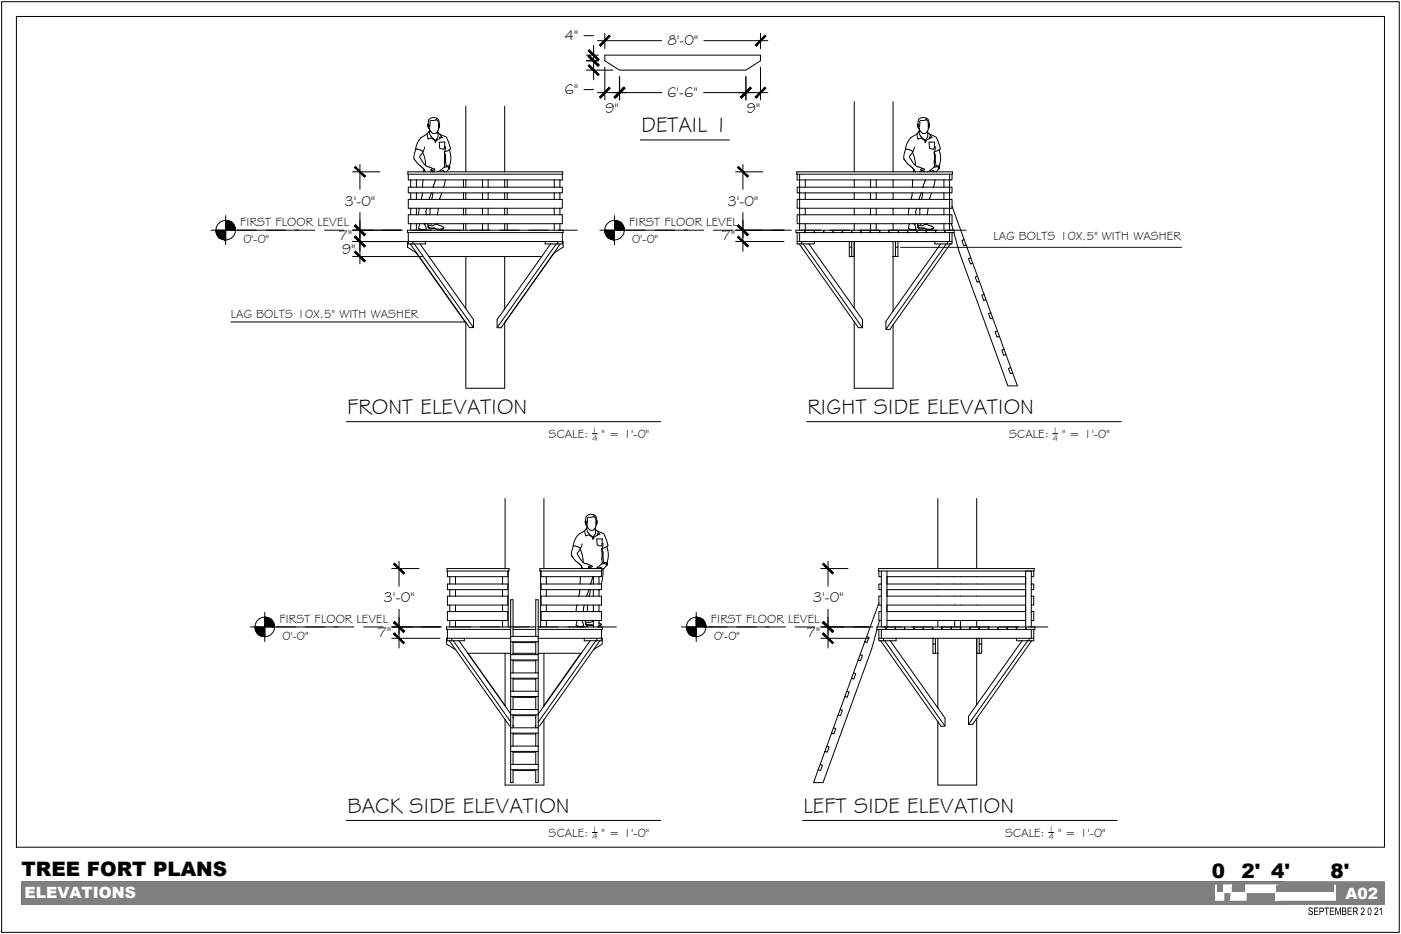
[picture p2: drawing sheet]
<svg xmlns="http://www.w3.org/2000/svg" width="457mm" height="305mm" viewBox="0 0 457 305" stroke-linecap="round" stroke-linejoin="round" font-family="sans-serif">
<!-- layer: 0 -->
<g fill="none" stroke="#000" stroke-width=".33">
<path d="M5.4 5.4h446.4v271.1h-446.4zM197.4 18h50.8v1.8l-4.8 3.1h-41.3l-4.7-3.1zM142.4 39l.1-.4a1.55 1.55 0 0 1 .8 1.8M142.5 38.6a1.79 1.79 0 0 0-2.1 0 1.79 1.79 0 0 0-.7 1.9M152 34.7v21.4M164.7 34.7v21.4M278.8 33.2v22.9M291.4 33.2v22.9M302.2 39l.2 .2a1 1 0 0 1 .5 1.4v.5M302.2 39l-1.6 .3a.63 .63 0 0 0-.5 .4 .63 .63 0 0 0 .1 .6l-.1 1-.5-.8M302.2 39l.1-.4a1.53 1.53 0 0 1 .9 1.8M302.3 38.6a1.79 1.79 0 0 0-2 0 1.79 1.79 0 0 0-.7 1.9"/>
<path d="M134 58.7v2.4M135.7 48.6a3.8 3.8 0 0 0-.4 3.4l1.2 1.6 1.9 1.6M135.7 48.6l2.3 .8M135.9 58.7v2.4M137.9 49.7l-1 1.5 2 2.8M137.9 49.7l.7 1.7 .3 2.6M138 58.7l-.1 2.4M138 58.7h7.3M138 49.4l-.1 .3M138.3 56.1h2.8M138.3 56.1h-5.2l.1 .8M138.4 55.2l-.1 .9"/>
<path d="M138.4 55.2l.5 .9M138.6 48l-.6 1.4M138.9 54l2.4 1a.33 .33 0 0 1 .5 .1 .33 .33 0 0 1 0 .4l-1.1-.1M139.4 43.7a5.4 5.4 0 0 0-3.7 4.9M139.7 40.5l.6 .8 .1-1a.59 .59 0 0 1 0-.8 .59 .59 0 0 1 .7-.2h.4a1.09 1.09 0 0 1 1.3 .1 1.09 1.09 0 0 1 .3 1.2v.5M139.7 40.5a.95 .95 0 0 0 .4 1.4M139.8 40.9l.1 .5M140.1 41.1v.8M140.1 41.9l.1 .1M140.2 42v.7M140.2 42l.2 .7 .9 .9h.8l.7-.7M140.2 42.7l.1 1.2 1.7 2-.4-.3a1.19 1.19 0 0 0-1.9-.2l-.3-1.7z"/>
<path d="M140.7 55.4l.1 .5M140.7 55.4l1.1 .7M140.8 55.9l-.4 .2M140.8 55.9l.3 .2M141.1 56.1h3.8M142.2 58.7l-.8 2.4M142.8 43l1.6 2-.9-.3 .1 .5-1 .5-.5 .8-.1-.5a2.79 2.79 0 0 0 .8-3zM143.1 41.1v.7M143.3 40.9l-.1 .4M143.3 46.4h1.8v1.5a.66 .66 0 0 1-.3 .7 .66 .66 0 0 1-.8 0l-.5-.3zM143.3 40.4l-.2 .7M143.3 40.4h.1"/>
<path d="M143.4 40.4v.7l-.6 1.9M143.5 43.8l.8 .3a2.28 2.28 0 0 1 2 2.2l.7 2.3-.8 .5-1.1 .4M143.7 55.6l-.9 .5M144.7 55.7l-.7 .2-.3-.1a2.02 2.02 0 0 1 2.8-1.1v.4l-.8 1M144.7 55.7h.1M144.8 55.7l.2 .4M144.9 56.1h.8M144.9 56v.1M145.1 49.5l.3 1.3 .2 3.4M145.1 49.5v5.1M145.3 58.7l-.5 2.4M145.4 47.9l-.3 1.6"/>
<path d="M145.6 54.2l.7-.1 .4 .2M145.6 54.2v.2M145.7 56.1h37.9v.8l-.1 1.8h-38.2M146.5 55.1h.1M146.7 48.9a7.7 7.7 0 0 1-.2 5.8M146.7 54.3l-.1 .8zM151.2 58.7v2.4M152 58.7v2.4M157.5 58.7v2.4M159.3 58.7v2.4M164.7 58.7v2.4M165.5 58.7v2.4"/>
<path d="M180.9 58.7v2.4M182.7 58.7v2.4M183.5 56.9h-50.3v1.8h4.8M260.1 56.9h.8v1.8h-.8zM260.9 56.9h49.8M262.8 58.7v2.4M278.8 58.7v2.4M284.1 58.7v2.4M285.9 58.7v2.4M291.4 58.7v2.4M295.6 48.6l2.3 .8M295.6 48.6a3.8 3.8 0 0 0-.5 3.4l1.2 1.6 1.9 1.6"/>
<path d="M297.8 49.7l-1 1.3v.4l1.9 2.6M297.8 49.7l.8 2.5 .1 1.8M297.9 58.7l-.2 2.4M297.9 49.4l-.1 .3M298.2 55.2l.5 .9M298.2 55.2l-.1 .9M298.4 48l-.5 1.4M298.7 54l2.5 1a.34 .34 0 0 1 .4 .1 .34 .34 0 0 1 0 .4l-1.1-.1M299.2 43.7a5.5 5.5 0 0 0-3.6 4.9M299.6 40.5l-.2 .1a.96 .96 0 0 0 .6 1.3M299.7 40.9v.5M299.9 41.1l.1 .8"/>
<path d="M300 41.9v.1M300 42v.7M300 42l.3 .7 .8 .9h.9l.6-.7M300 42.7l.3 1.5 1.6 1.7-.5-.3a1.17 1.17 0 0 0-1.8-.2l-.4-1.7zM300.2 56.1h-40.2l.1 .8M300.2 56.1h1.5M300.5 55.4l.1 .5M300.5 55.4l1.2 .7M300.6 55.9l.3 .2M300.6 55.9l-.4 .2M301.7 56.1h9.1l-.1 .8M302 58.7l-.8 2.4"/>
<path d="M302.7 43l1.5 2-.8-.3 .1 .5-1 .5-.6 .8v-.5a2.83 2.83 0 0 0 .8-3zM302.9 41.1v.7M303.1 40.9v.4M303.2 40.4l.1 .9-.6 1.7M303.2 46.4h1.8l-.1 1.5a.66 .66 0 0 1-.3 .7 .66 .66 0 0 1-.8 0l-.5-.3zM303.2 40.4l-.3 .7M303.3 43.8l.8 .3a2.33 2.33 0 0 1 2.1 2.2l.7 2.3-2 .9M303.6 55.6l-.9 .5M304.5 55.7h.1M304.5 55.7l-.6 .2-.3-.1a2.03 2.03 0 0 1 2.7-1.1v.4l-.8 1M304.6 55.7l.2 .4M304.8 56v.1"/>
<path d="M304.9 49.5l.6 4.7M304.9 49.5v5.1M305.2 58.7l-.6 2.4M305.2 47.9l-.3 1.6M305.5 54.2l.7-.1 .4 .2M305.5 54.2v.2M306.3 55.1h.2M306.5 48.9a7.8 7.8 0 0 1-.2 5.8M306.6 54.3l-.1 .8zM308 58.7v2.4M309.9 56.9v1.8h.8v-1.8M133.2 75.9v3.7h1.5"/>
<path d="M133.9 79.6l2.1 3M134 61.1h-.8v1.8h.8M134 62.9v2.2M134 68v2.1M134 73v2.1M134 61.1h48.7M134 62.9h48.7M134.7 78.8v.8M134.7 79.6h.5M135.2 79.6l19.3 27.3M135.9 62.9v2.2M135.9 68v2.1"/>
<path d="M135.9 73v2.1M135.9 75.1h-2.9v.8h50.8v-.8h-31.8M135.9 75.1h16.1M136.7 74.6a2.12 2.12 0 0 0 2.3 .3v-.1M136.8 68l-.2 2.1M136.9 73h1.9M136.9 73l-.3 1.3a1.6 1.6 0 0 0 2.4 .3l-.4-1.5M137.1 79.6l2.9 4.1M137.8 62.9l-.3 2.2M138.2 73l.4 .1M138.8 73h.8M138.8 73l-.2 .1"/>
<path d="M138.9 78.8v.8h-3.7M139.2 68l-.1 2.1M139.6 73h3M139.6 73l.1 .5M139.7 73.9a1.99 1.99 0 0 0 2.1 .5 2.48 2.48 0 0 0 3-.2 1.67 1.67 0 0 1-2.6 .5h-2l-.5-.5zM139.7 73.5v.4M140.4 68l-.2 2.1M140.8 62.9l-.8 2.2M140.9 65.1h2.6M140.9 65.1h-7.7v2.9h49.5M140.9 73l-.3 .3M141.2 62.9l-.3 2.2"/>
<path d="M142.5 73.1l2.3 1.1M142.5 73.1l-1.4 .6-1.4-.2M142.6 73l-.1 .1M142.6 73h40.1M143.1 68l-.4 2.1M143.5 65.1h39.2M143.5 64.8v.3M144.2 62.9l-.8 2.2M151.2 62.9v2.2M151.2 68v2.1M151.2 73v2.1M152 62.9v2.2"/>
<path d="M152 68v2.1M152 73v2.1M157.5 62.9v2.2M157.5 68v2.1M157.5 73v2.1M159.3 62.9v2.2M159.3 68v2.1M159.3 73v2.1M164.7 62.9v2.2M164.7 68v2.1M164.7 73v2.1M165.5 62.9v2.2"/>
<path d="M165.5 68v2.1M165.5 73v2.1M177.9 78.8h-44.9v1.9l3 1.9M177.9 78.8h4.1v.8h-4.1zM179.7 79.6l-2.9 4.1M180.9 62.9v2.2M180.9 68v2.1M180.9 73v2.1M181.5 79.6l-19.3 27.3M182 78.8h1.8v1.9l-3.1 1.9M182.7 70.1h.8v2.9h-.8M182.7 61.1h.8v1.8h-.8"/>
<path d="M182.7 65.1h.8v2.9h-.8M182.7 62.9v2.2M182.7 68v2.1M182.7 73v2.1M182.7 70.1h-49.5v2.9h3.7M182.8 79.6l-18.1 25.7M183.5 75.9v3.7h-1.5M260.1 75.9h-.4v-.8h3v.8M260.1 78.8v.8h1.5M260.1 75.9v2.9h.8M260.1 70.1h50.6v2.9h-50.6zM260.1 61.1h50.6v1.8h-50.6z"/>
<path d="M260.1 75.9h2.7M260.8 79.6l18 25.4M260.9 75.1v-16.4h49v16.4M260.9 78.8h.7M260.9 75.9v2.9M261.6 79.6h2.4M262.1 79.6l19.4 27.4M262.8 75.1h2.9v.8h-2.9zM262.8 62.9v2.2M262.8 68v2.1M262.8 73v2.1M264 79.6l14.8 20.9"/>
<path d="M265.7 75.9h.1M265.7 78.8h-4.1v.8M265.7 78.8h11.5M265.7 78.8v.8h-1.7M265.8 75.1h3v.8h-3zM268.8 75.9h.1M268.9 75.1h2.9v.8h-2.9zM271.8 75.9h.1M271.9 75.1h2.9v.8h-2.9zM274.8 75.9h.2M275 75.1h2.9v.8h-2.9zM277.2 78.8v4.9h.7"/>
<path d="M277.2 78.8h.7v4.9M277.9 75.9h.1M277.9 78.8h13.5M278 75.1h2.9v.8h-2.9zM278.8 62.9v2.2M278.8 68v2.1M278.8 73v2.1M280.9 75.9h.2M281.1 75.1h2.9v.8h-2.9zM284 75.9h.1M284.1 75.1v.8h2.9M284.1 75.1h2.9v.8"/>
<path d="M284.1 62.9v2.2M284.1 68v2.1M284.1 73v2.1M285.9 62.9v2.2M285.9 68v2.1M285.9 73v2.1M287 75.9h.1M287.1 75.1h2.9v.8h-2.9zM290 75.9h.2M290.2 75.1h2.9v.8h-2.9zM291.4 62.9v2.2M291.4 68v2.1"/>
<path d="M291.4 73v2.1M292.2 78.8h-.8v4.9M292.2 78.8h.8v4.9h-1.6M292.2 78.8v4.9M293 78.8h16.9M293.1 75.9h.1M293.2 75.1h2.9v.8h-2.9zM296.1 75.9h.2M296.3 75.1h2.9v.8h-2.9zM296.5 74.6a2.15 2.15 0 0 0 2.4 .3v-.1M296.7 68l-.3 2.1M296.8 73l-.3 1.3a1.63 1.63 0 0 0 2.4 .3l-.4-1.5"/>
<path d="M297.7 62.9l-.4 2.2M298 73l.5 .1M298.6 73l-.1 .1M299.1 68l-.2 2.1M299.2 75.9h.1M299.3 75.1h2.9v.8h-2.9zM299.4 73l.2 .5M299.6 73.9a1.99 1.99 0 0 0 2 .5 2.49 2.49 0 0 0 3.1-.2 1.68 1.68 0 0 1-2.7 .5h-2l-.4-.5zM299.6 73.5v.4M300.2 68l-.1 2.1M300.6 62.9l-.7 2.2M300.7 65.1h-40.6v2.9h50.6v-.7"/>
<path d="M300.7 65.1h2.6M300.7 73l-.3 .3M301.1 62.9l-.4 2.2M302.2 75.9h.1M302.3 73.1l2.4 1.1M302.3 73.1l-1.4 .6-1.3-.2M302.3 75.1h3v.8h-3zM302.4 73l-.1 .1M302.9 68l-.3 2.1M303.3 65.1h7.4v2.2M303.3 64.8v.3M304 62.9l-.7 2.2"/>
<path d="M305.1 78.8v.8h1.9M305.3 75.9h.1M305.4 75.1h2.9v.8h-2.9zM307 79.6h2.2M307 79.6l-15.6 21.9M308 62.9v2.2M308 68v2.1M308 73v2.1M308.8 79.6l-19.7 27.9M309.2 79.6h.9M309.2 78.8v.8M309.9 75.1h-1.5v.8"/>
<path d="M309.9 75.9v2.9M309.9 75.1h1.4v.8h-3M310.1 79.6l-19.7 27.9M310.5 73l.6 2.1M310.7 75.9v2.9h-.8M310.7 67.3l3.9 10.9M310.7 78.8v.8h-.6M311.3 75.9l1.7 6.2 15.9 43.8h3.1l-1.5-4.2M314.6 78.2l-.7 .3 .6 1.7 .8-.3M314.6 78.2l.7 1.7M315.3 79.9l2.1 6M135.8 82.5l16.2 22.9"/>
<path d="M136 82.6l17.2 24.3M140 83.7l14.5 20.6M140 83.7h36.8M152 83.7v17M164.7 83.7v17.1M176.8 83.7l-14.6 20.6M180.8 82.6l-16.1 22.7M277.2 80.7h.7M277.9 83.7h.8v-4.9l.1 21.7M291.4 83.7v17.8M292.2 80.7h.8M316.8 84.1l-.7 .3 .6 1.7 .7-.2"/>
<path d="M317.4 85.9l1.6 4.2M318.2 90.4l.8-.3 .6 1.7-.7 .3zM319.6 91.8l1.5 4.3M320.4 96.4l.7-.3 .7 1.7-.8 .3zM321.8 97.8l1.5 4.2M152 105.2v21.5h12.7v-21.4M164.7 105.3l-1.2 1.7M278.8 105l1.3 1.9M278.8 105v21.7h12.6v-20.7M278.8 100.5l2.7 3.9M291.4 101.5l-2.3 3.3M322.6 102.3l.7-.3 .7 1.8-.8 .3z"/>
<path d="M324 103.8l2.1 5.9M325.5 108l-.8 .3 .7 1.7 .7-.3M326.1 109.7l1.6 4.3M326.9 114.3l.8-.3 .6 1.7-.7 .3zM328.3 115.7l1.5 4.3M329.1 120.2l.7-.2 .7 1.7-.8 .3zM164.8 162.7v22.8M177.5 162.7v22.8M187.1 178.1l2.3 .8M187.1 178.1a4.2 4.2 0 0 0-.5 3.3l1.3 1.6 1.9 1.7M189.3 179.2l-.9 1.3v.3l1.9 2.7M189.3 179.2l.6 1.6 .4 2.7"/>
<path d="M189.4 178.9l-.1 .3M190 177.5l-.6 1.4M190.8 173.2a5.7 5.7 0 0 0-3.8 4.9h.1M191.1 170l.6 .8 .1-1.1a.59 .59 0 0 1 0-.7 .59 .59 0 0 1 .7-.2h.3a1.09 1.09 0 0 1 1.4 .1 1.09 1.09 0 0 1 .3 1.2v.5M191.1 170a.92 .92 0 0 0 .4 1.3M191.2 170.4l.1 .5M191.5 170.6v.7M191.5 171.3l.1 .2M191.6 171.5v.7M191.6 171.5l.5 1 .6 .6h.8l.7-.7M191.6 172.2l.1 1.2 1.7 2-.4-.3a1.21 1.21 0 0 0-1.9-.2l-.3-1.7zM193.8 168.5v-.4a1.63 1.63 0 0 1 1 1.8"/>
<path d="M193.8 168.1a1.8 1.8 0 0 0-2 0 1.8 1.8 0 0 0-.7 1.9M194.2 172.5l1.6 1.9-.9-.2 .1 .5-1 .5-.5 .8-.1-.5a2.77 2.77 0 0 0 .8-3zM194.5 170.6v.7M194.7 170.4l-.1 .4M194.7 175.9h1.9l-.1 1.5a.73 .73 0 0 1-.5 .8 .73 .73 0 0 1-.9-.3l-.2-.1zM194.8 169.9h.1M194.8 169.9l-.3 .7M194.8 169.9v.9l-.6 1.7M194.9 173.2l.8 .4a2.29 2.29 0 0 1 2 2.2l.7 2.3-.8 .5-1.1 .4M196.5 179l.3 1.3 .2 3.4M196.5 179l-.1 5.1M196.8 177.3l-.3 1.7"/>
<path d="M198.1 178.4a7.7 7.7 0 0 1-.3 5.8M306 162.7v22.8M318.7 162.7v22.8M146 186.4h19.8M146 186.4l-.1-.9h20.2v.9h-.3M146 186.4v1.8h19.7v-1.8M146 190.6h19.7v1.8h-19.7zM146 194.5h19.7v3h-19.7zM146 199.6h19.7v2.9h-19.7zM146.8 188.2v2.4M146.8 192.4v2.1M146.8 197.5v2.1"/>
<path d="M148.7 188.2v2.4M148.7 192.4v2.1M148.7 197.5v2.1M164 188.2v2.4M164 192.4v2.1M164 197.5v2.1M165.8 186.4v18.2M176.4 186.4v18.2M176.6 190.6h19.7v1.8h-19.7zM176.6 194.5h19.7v3h-19.7zM176.6 186.4v1.8h18.9M178.3 188.2v2.4"/>
<path d="M178.3 192.4v2.1M178.3 197.5v2.1M188.2 197.5l-.2 2.1M189.2 192.4l-.4 2.1M189.4 188.2l-.1 2.4M189.8 184.7l-.1 .8M189.8 184.7l.5 .8M190.3 183.5l3 1.3a.76 .76 0 0 1-1.2 0v.1M190.6 197.5l-.1 2.1M191.7 197.5l-.1 2.1M192.1 184.9l.1 .5M192.1 184.9l1.1 .6"/>
<path d="M192.2 185.4l-.5 .1M192.2 185.4l.3 .1M192.2 192.4l-.8 2.1M192.6 192.4l-.3 2.1M192.7 190.6l.9-2.4v2.4M193.6 192.4v2.1M193.6 197.5v2.1M194.2 185.5h2.2M195.1 185.1l-.9 .4M195.5 188.2v2.4M195.5 192.4v2.1M195.5 197.5v2.1"/>
<path d="M195.6 192.4l-.1 .3M196.1 185.2h.1M196.1 185.2l-.4 .1a.26 .26 0 0 1-.4 0 .26 .26 0 0 1 0-.3 2.05 2.05 0 0 1 2.5-.8l.1 .1a1.66 1.66 0 0 1-1.4 1.3h-.1M196.2 185.2l.2 .3M196.3 186.4v1.8h-.8M196.4 185.5h.1M196.4 185.5v.9h-20.2v-.9h18M196.9 185.7l-.7 4.9M197 183.7h1.2M197 183.7v.2M197.9 184.6h.1M198.2 183.7l-.2 .9z"/>
<path d="M286.8 186.4v1.8h.8v-1.8h48.9M286.8 196.8l-3.9 10.9M287.6 186.4h-.9v-.9h50.8l-.1 .9M287.6 190.6h-.8v1.8h.8M287.6 194.5h-.8v3h.8M287.6 188.2v16.4M287.6 199.6h-.8v2.9h.8M289.5 199.6h45.2M289.5 190.6h45.2M289.5 194.5h45.2M289.5 192.4h45.2M289.5 197.5h45.2"/>
<path d="M289.5 188.2h45.2M289.5 186.4v18.2M334.7 186.4v18.2M336.5 186.4h.9v1.8h-.9zM336.5 199.6h.9v2.9h-.9zM336.5 194.5h.9v3h-.9zM336.5 190.6h.9v1.8h-.9zM336.5 188.2v2.4M336.5 192.4v2.1M336.5 197.5v2.1M145.9 208.3v.8h1.5M146 205.4v2.9"/>
<path d="M146.6 209.1l18.2 25.7M146.8 202.5v2.1M147.4 208.3v.8M147.4 209.1h.5M147.9 209.1l18.7 26.5M148.7 202.5v2.1M149.8 209.1l2.9 4.1M151.5 208.3v.8h-3.6M152.7 213.2h12.1M152.7 213.2l13.9 19.7M152.7 213.2l12.1 17.1M164 202.5v2.1"/>
<path d="M164.8 213.2h1.8M164.8 213.2v17.2M166.6 208.3h-20.9v1.9l3 1.8M166.6 205.4v-9.7h.8v12M166.6 213.6v19.3M166.6 204.6h-20.9v.8h20.9M166.6 205.4v8.2M166.6 207.7h9M166.6 209.4h9M166.6 213.6h9M166.6 215.4h9M166.6 219.6h9"/>
<path d="M167.4 215.4v4.2M167.4 209.4v4.2M167.4 204.6h7.4M167.4 205.4h7.4M167.4 215.6h7.4M167.4 209.7h7.4M167.4 213.2h7.4M174.8 204.6v3.1M174.8 204.6v-8.9h.8v17.9M174.8 209.4v4.2M174.8 215.4v4.2M175.6 213.2h14.1"/>
<path d="M175.6 219.6v11.9M175.6 213.6v6M175.6 204.6h2.7M175.6 208.3h15.1M177.5 213.2v17.2M178.3 202.5v2.1M178.3 204.6h15.3M188 204.1a2.2 2.2 0 0 0 2.4 .3v-.1M188.3 202.5h-11.7v-2.9h19.7v2.9h-6.1M188.3 202.5l-.3 1.3a1.59 1.59 0 0 0 2.4 .3l-.4-1.5M188.3 202.5h1.9M189.5 213.2l-12 17"/>
<path d="M189.5 202.5l.5 .1M190.2 202.5l-.2 .1M191 202.5v.4l1.5 .3 1.1-.5M191.1 203v.3M192.3 202.5l-.3 .2M192.6 209.1h2.2M192.6 209.1h-1.9v-.8h4.1v.8M192.6 209.1l-15.1 21.3M193.6 204.6h2.9v.8h-20.9M193.6 204.1l-.7-.2a1.77 1.77 0 0 1-1.8-.6v.4l.5 .5h2M193.6 202.5v2.1M193.7 212l-17.7 25"/>
<path d="M194.4 209.1l-18.8 26.6M194.8 208.3h1.7v1.9l-2.8 1.8M195.5 203.3l.7 .4M195.5 203.3v1.2M195.5 202.5v.8M195.5 204.5v.1M195.7 209.1l-2 2.9M196.2 203.7v.3l-.7 .5M196.2 203.7l-.7 .5M196.3 205.4v3.7h-1.5M278.5 219.6l.8 .3-.7 1.7-.7-.3zM280.1 215.4l-1.6 4.2"/>
<path d="M280.7 213.6l.7 .3-.6 1.7-.7-.2zM282.2 209.4l-1.5 4.2M282.9 207.7l.7 .3-.6 1.7-.8-.3zM286.2 205.4l-1.7 6.2-15.9 43.8h-3.1l1.5-4.2M286.4 204.6h-.2v.8h.6M286.4 204.6h2.7v.8M286.8 205.4h2.3M286.8 208.3v.8h.6M286.8 205.4v2.9M287 202.5l-.6 2.1M287.4 209.1h.9M287.4 209.1l18.6 26.4"/>
<path d="M287.6 208.3h.7M287.6 205.4v2.9h-.8M288.3 209.1h2.2M288.7 209.1l19.7 27.9M289.1 205.4h.1M289.2 204.6h2.9v.8h-2.9zM289.5 202.5h16.5M290.5 209.1l17.9 25.3M292.1 205.4h.1M292.2 204.6h2.9v.8h-2.9zM292.4 208.3h12.1M292.4 208.3v.8h-1.9"/>
<path d="M292.4 208.3h-4.1v.8M295.1 205.4h.2M295.3 204.6h2.9v.8h-2.9zM298.2 205.4h.1M298.3 204.6h2.9v.8h-2.9zM301.2 205.4h.2M301.4 204.6h2.9v.8h-2.9zM304.3 205.4h.1M304.4 204.6h2.9v.8h-2.9zM304.5 208.3h.8v1.9h-.8zM304.5 210.2v3h.8v-3M305.3 208.3h.7v4.9"/>
<path d="M305.3 213.2h.7M306 202.5h5.6M306 202.5v2.1M306 213.2v17.8M306 208.3h13.6M307.3 205.4h.1M307.4 204.6h3v.8h-3zM310.4 205.4h.1M311.6 202.5h7.1M311.6 202.5v2.1M313.4 204.6v.8h-2.9M313.4 205.4h.1"/>
<path d="M313.4 204.6h-2.9v.8M313.4 202.5v2.1M313.5 204.6h2.9v.8h-2.9zM316.4 205.4h.2M316.6 204.6h2.9v.8h-2.9zM318.7 202.5h16M318.7 202.5v2.1M319.5 205.4h.1M319.6 213.2h-.8v-4.9l-.1 21.7M319.6 208.3h.8v1.9h-.8zM319.6 210.2v3M319.6 204.6h2.9v.8h-2.9z"/>
<path d="M320.4 208.3h16.1M320.4 210.2v3h-.8M322.5 205.4h.2M322.7 204.6h2.9v.8h-2.9zM325.6 205.4h.1M325.7 204.6h2.9v.8h-2.9zM328.6 205.4h.2M328.8 204.6h2.9v.8h-2.9zM331.7 205.4h.1M331.7 208.3v.8h5.7v-.8M331.8 204.6h2.9v.8h-2.9zM333.5 209.1l-14.8 20.9"/>
<path d="M334.7 205.4h2.7M334.8 205.4v-.8h3v.8h-.4M335.4 209.1l-19.3 27.3M335.9 208.3v.8M336.5 202.5v2.1M336.5 205.4v2.9M336.7 209.1l-18 25.4M337.4 205.4v2.9h-.9M164.8 234.8l1.5 2.1M164.8 234.8v21.4h12.7v-21.3M166.6 237.5v13.7M166.6 232.9v4.6"/>
<path d="M166.6 221.3h9M166.6 225.6h9M166.6 227.3h9M166.6 231.5h9M166.6 233.3h9M166.6 237.5h9M166.6 239.2h9M167.4 221.3v4.3M167.4 227.3v4.2M167.4 239.2v4.3M167.4 233.6v3.1M167.4 233.3v.3"/>
<path d="M167.4 236.7v.8M167.4 234.1l.3 .3M167.4 236.7l.3 .3M167.4 221.6h7.4M167.4 227.6h7.4M167.4 233.6h7.4M167.4 239.5h7.4M174.8 233.6v3.2M174.8 221.3v4.3M174.8 227.3v4.2M174.8 233.3v.3M174.8 236.8v.7"/>
<path d="M174.8 239.2v4.3M174.8 236.8l-.1 .2M174.8 234.2l-.1 .2M175.6 237.5v6M175.6 231.5v6M177.5 230.4l-1.9 2.7M271.4 239.2l-1.6 4.3M272 237.5l.8 .3-.7 1.7-.7-.3zM273.5 233.3l-1.5 4.2M274.2 231.5l.7 .3-.6 1.8-.8-.3zM275.7 227.3l-1.5 4.2M276.4 225.6l.7 .2-.6 1.8-.8-.3z"/>
<path d="M277.9 221.3l-1.5 4.3M306 235.5l1.1 1.5M318.7 234.5v21.7h-12.7v-20.7M318.7 234.5l-1.3 1.9M318.7 230l-2.6 3.8M166.6 243.5h9M166.6 245.2h9M166.6 251.2h9M166.6 249.4h9M167.4 245.2v4.2M167.4 251.2v4.2h-.8v-4.2M167.4 251.5h7.4"/>
<path d="M167.4 245.5h7.4M174.8 245.2v4.2M175.6 243.5v11.9h-.8v-4.2M267.7 249.4l.7 .3-.6 1.8-.8-.3zM269.2 245.2l-1.5 4.2M269.8 243.5l.8 .2-.7 1.8-.7-.3zM7.1 287.8h412.6v7.3h-412.6z"/>
</g>
<g fill="#000" stroke="#000" stroke-width=".33">
<path d="M192 16.6l3.5 2.8-3.2-3.2zM192 16.6l3.5 2.8-.4 .3z"/>
<path d="M192 18.4l3.5 2.9-3.2-3.2zM192 18.4l3.5 2.9-.4 .3z"/>
<path d="M198.8 11.5l-2.8 3.5 3.1-3.1zM198.8 11.5l-2.8 3.5-.4-.3z"/>
<path d="M246.4 14.7l.4 .3 2.8-3.5zM249.6 11.5l.3 .4-3.1 3.1z"/>
<path d="M192 18.4l3.1 3.2 .4-.3zM192 18.4l.3-.3 3.2 3.2z"/>
<path d="M192 21.5l3.1 3.1 .4-.3zM192 21.5l.3-.4 3.2 3.2z"/>
<path d="M198.8 28.5l-2.8 3.5 3.1-3.2zM198.8 28.5l-2.8 3.5-.4-.4z"/>
<path d="M200.4 31.6l.3 .4 2.9-3.5zM203.6 28.5l.3 .3-3.2 3.2z"/>
<path d="M203.6 28.5l-2.8 3.5 3.2-3.2zM203.6 28.5l-2.8 3.5-.4-.4z"/>
<path d="M241.7 31.6l.3 .4 2.8-3.5zM244.8 28.5l.4 .3-3.2 3.2z"/>
<path d="M244.8 28.5l-2.8 3.5 3.2-3.2zM244.8 28.5l-2.8 3.5-.3-.4z"/>
<path d="M246.4 31.6l.4 .4 2.8-3.5zM249.6 28.5l.3 .3-3.1 3.2z"/>
<path d="M115.7 54.6l3.2 3.2 .3-.3zM115.7 54.6l.3-.3 3.2 3.2z"/>
<path d="M240.7 54.6l3.2 3.2 .3-.3zM240.7 54.6l.3-.3 3.2 3.2z"/>
<path d="M116 73.4l-.3 .3 3.5 2.8zM115.7 73.7l3.5 2.8-.3 .4z"/>
<path d="M116 73.4l-.3 .3 3.5 2.8zM115.7 73.7l3.5 2.8-.3 .4z"/>
<path d="M241 73.4l-.3 .3 3.5 2.8zM240.7 73.7l3.5 2.8-.3 .4z"/>
<path d="M241 73.4l-.3 .3 3.5 2.8zM240.7 73.7l3.5 2.8-.3 .4z"/>
<path d="M116 82l-.3 .3 3.5 2.8zM115.7 82.3l3.5 2.8-.3 .4z"/>
<path d="M115.7 77.4l3.2 3.2 .3-.4zM115.7 77.4l.3-.3 3.2 3.1z"/>
<path d="M115.7 77.4l3.2 3.2 .3-.4zM115.7 77.4l.3-.3 3.2 3.1z"/>
<path d="M240.7 77.4l3.2 3.2 .3-.4zM240.7 77.4l.3-.3 3.2 3.1z"/>
<path d="M128.5 184.1l3.1 3.2 .4-.3zM128.5 184.1l.3-.3 3.2 3.2z"/>
<path d="M268.5 184.1l3.1 3.2 .4-.3zM268.5 184.1l.3-.3 3.2 3.2z"/>
<path d="M128.8 202.8l-.3 .4 3.5 2.8zM128.5 203.2l3.5 2.8-.4 .4z"/>
<path d="M128.8 202.8l-.3 .4 3.5 2.8zM128.5 203.2l3.5 2.8-.4 .4z"/>
<path d="M128.5 206.9l3.1 3.2 .4-.4zM128.5 206.9l.3-.4 3.2 3.2z"/>
<path d="M268.8 202.8l-.3 .4 3.5 2.8zM268.5 203.2l3.5 2.8-.4 .4z"/>
<path d="M268.8 202.8l-.3 .4 3.5 2.8zM268.5 203.2l3.5 2.8-.4 .4z"/>
<path d="M268.5 206.9l3.1 3.2 .4-.4zM268.5 206.9l.3-.4 3.2 3.2z"/>
<circle cx="133.2" cy="78.8" r=".08"/>
<circle cx="291.4" cy="83.7" r=".08"/>
<circle cx="196.3" cy="185.5" r=".08"/>
<circle cx="306.1" cy="213.2" r=".08"/>
</g>
<!-- layer: A-Dimensioning -->
<path d="M209 45.7h29M75.4 105.1h76.4M113 137.6h102.6M263.3 137.6h102.6M193.3 141.5h1.6M343.6 141.5h1.6M113 267.7h102.6M193.3 271.7h1.6M261.9 267.7h102.7M342.2 271.7h1.6" fill="none" stroke="#000" stroke-width=".33"/>
<!-- layer: A-Dim -->
<g fill="none" stroke="#000" stroke-width=".33">
<path d="M190.5 11.6h3.2M191.3 18h4M191.3 19.8h4M193.7 14.8v11.3M195 13.3h20.9M197.4 10.9v5M229.7 13.3h20.8M248.2 10.9v5M190.5 29.2h3.2M191.3 22.9h8.7M195 30.2h21M197.4 21.9v10.7"/>
<path d="M202.1 25v7.6M229.6 30.2h20.9M243.4 25v7.6M248.2 21.9v10.7M115.1 56.1h8.9M117.5 53.7v8.1M240.1 56.1h8.9M242.4 53.7v8.1M115.1 75.1h15.8M115.1 78.8h21.6M117.5 69.4v16.7M240.1 75.1h15.7"/>
<path d="M240.1 78.8h15.7M242.4 69.4v12.6M115.1 83.7h22.8M127.8 185.5h8.9M130.2 183.2v8.1M130.2 198.8v12.7M267.8 185.5h9M270.2 183.2v8.1M270.2 198.8v12.7M127.8 204.6h15.8M127.8 208.3h15.8M267.8 204.6h15.8"/>
<path d="M267.8 208.3h15.8"/>
</g>
<!-- layer: jts_A-1 -->
<g fill="none" stroke="#000" stroke-width=".33">
<path d="M.5 .6h456.1v303.7h-456.1zM77.4 75.1h6.3M86.8 75.1h6.4M96.4 75.1h6.3M105.9 75.1h6.3M115.4 75.1h6.4M124.9 75.1h6.4M134.5 75.1h6.3M144 75.1h6.3M153.5 75.1h6.4M163 75.1h6.4M172.6 75.1h6.3"/>
<path d="M182.1 75.1h6.3M204.3 75.1h6.3M213.8 75.1h6.3M223.3 75.1h6.3M232.8 75.1h6.4M242.3 75.1h6.4M251.9 75.1h6.3M261.4 75.1h6.3M270.9 75.1h6.4M280.4 75.1h6.4M290 75.1h6.3M299.5 75.1h6.3"/>
<path d="M309 75.1h6.3M154.5 104.3v2.6h-1.3M162.2 104.3v2.6l1.3 .1M281.5 104.4v2.6l-1.4-.1M289.1 104.8v2.7h1.3M334.7 186.4h1.8M90.2 204.6h6.2M99.6 204.6h6.4M109.1 204.6h6.4M118.7 204.6h6.3M128.2 204.6h6.3M137.7 204.6h6.4"/>
<path d="M147.2 204.6h6.4M156.8 204.6h6.3M166.3 204.6h6.3M175.8 204.6h6.4M185.4 204.6h6.3M194.9 204.6h6.2M231 204.6h6.3M240.4 204.6h6.4M250 204.6h6.3M259.5 204.6h6.3M269 204.6h6.4M278.5 204.6h6.4"/>
<path d="M288.1 204.6h6.3M297.6 204.6h6.3M307.1 204.6h6.4M316.6 204.6h6.4M326.2 204.6h6.3M335.7 204.6h6.2M308.4 234.4v2.6h-1.3M316.1 233.8v2.6h1.3"/>
</g>
<!-- layer: A-Anno-Dims -->
<g fill="#000" stroke="#000" stroke-width=".33">
<path d="M72.6 78.1l1 .2zM73.6 71.9l.5 .1zM199.6 78.1l.9 .2zM200.5 71.9l.5 .1zM85.4 207.6l1 .1zM86.4 201.4l.5 .1zM226.2 207.6l1 .1zM227.2 201.4l.5 .1z"/>
<path d="M72.6 78.1l1 .2zM73.1 78.3h.5z"/>
<path d="M70.5 75.1l3.1 .5v-.5zM70.5 75.1l3.1 .5h-3.1z"/>
<path d="M70.5 75.6l3.1 .5v-.5zM70.5 75.6l3.1 .5h-3z"/>
<path d="M70.6 76.1l3 .5v-.5zM70.6 76.1l3 .5h-2.8z"/>
<path d="M70.8 76.6l2.8 .4v-.4zM70.8 76.6l2.8 .4h-2.5z"/>
<path d="M71.1 77l2.5 .4v-.4zM71.1 77l2.5 .4h-2.2z"/>
<path d="M71.4 77.4l2.2 .3v-.3zM71.4 77.4l2.2 .3h-1.8z"/>
<path d="M71.8 77.7l1.8 .2v-.2zM71.8 77.7l1.8 .2h-1.4z"/>
<path d="M72.2 77.9l1.4 .2v-.2zM72.2 77.9l1.4 .2z"/>
<path d="M73.6 72l1 .1zM73.6 72l1 .1z"/>
<path d="M73.6 72.1l1.5 .2zM73.6 72.1l1.5 .2h-1.5z"/>
<path d="M73.6 72.3l1.9 .2-.4-.2zM73.6 72.3l1.9 .2h-1.9z"/>
<path d="M73.6 72.5l2.3 .4-.4-.4zM73.6 72.5l2.3 .4h-2.3z"/>
<path d="M73.6 72.9l2.6 .3-.3-.3zM73.6 72.9l2.6 .3h-2.6z"/>
<path d="M73.6 73.2l2.9 .5-.3-.5zM73.6 73.2l2.9 .5h-2.9z"/>
<path d="M73.6 73.7l3 .4-.1-.4zM73.6 73.7l3 .4h-3z"/>
<path d="M73.6 74.1l3.2 .5-.2-.5zM73.6 74.1l3.2 .5h-3.2z"/>
<path d="M73.6 74.6l3.2 .5v-.5zM73.6 74.6l3.2 .5h-3.2z"/>
<path d="M199.6 78.1l.9 .2zM200 78.3h.5z"/>
<path d="M197.4 75.1l3.1 .5v-.5zM197.4 75.1l3.1 .5h-3.1z"/>
<path d="M197.4 75.6l3.1 .5v-.5zM197.4 75.6l3.1 .5h-3z"/>
<path d="M197.5 76.1l3 .5v-.5zM197.5 76.1l3 .5h-2.8z"/>
<path d="M197.7 76.6l2.8 .4v-.4zM197.7 76.6l2.8 .4h-2.5z"/>
<path d="M198 77l2.5 .4v-.4zM198 77l2.5 .4h-2.2z"/>
<path d="M198.3 77.4l2.2 .3v-.3zM198.3 77.4l2.2 .3h-1.8z"/>
<path d="M198.7 77.7l1.8 .2v-.2zM198.7 77.7l1.8 .2h-1.4z"/>
<path d="M199.1 77.9l1.4 .2v-.2zM199.1 77.9l1.4 .2z"/>
<path d="M200.5 72l1 .1zM200.5 72l1 .1z"/>
<path d="M200.5 72.1l1.5 .2zM200.5 72.1l1.5 .2h-1.5z"/>
<path d="M200.5 72.3l1.9 .2-.4-.2zM200.5 72.3l1.9 .2h-1.9z"/>
<path d="M200.5 72.5l2.3 .4-.4-.4zM200.5 72.5l2.3 .4h-2.3z"/>
<path d="M200.5 72.9l2.6 .3-.3-.3zM200.5 72.9l2.6 .3h-2.6z"/>
<path d="M200.5 73.2l2.9 .5-.3-.5zM200.5 73.2l2.9 .5h-2.9z"/>
<path d="M200.5 73.7l3.1 .4-.2-.4zM200.5 73.7l3.1 .4h-3.1z"/>
<path d="M200.5 74.1l3.2 .5-.1-.5zM200.5 74.1l3.2 .5h-3.2z"/>
<path d="M200.5 74.6l3.2 .5v-.5zM200.5 74.6l3.2 .5h-3.2z"/>
<path d="M85.4 207.6l1 .1zM85.9 207.7l.5 .1z"/>
<path d="M83.2 204.6l3.2 .5v-.5zM83.2 204.6l3.2 .5h-3.2z"/>
<path d="M83.2 205.1l3.2 .5v-.5zM83.2 205.1l3.2 .5h-3z"/>
<path d="M83.4 205.6l3 .4v-.4zM83.4 205.6l3 .4h-2.8z"/>
<path d="M83.6 206l2.8 .5v-.5zM83.6 206l2.8 .5h-2.6z"/>
<path d="M83.8 206.5l2.6 .3v-.3zM83.8 206.5l2.6 .3h-2.2z"/>
<path d="M84.2 206.8l2.2 .4v-.4zM84.2 206.8l2.2 .4h-1.9z"/>
<path d="M84.5 207.2l1.9 .2v-.2zM84.5 207.2l1.9 .2h-1.4z"/>
<path d="M85 207.4l1.4 .2v-.2zM85 207.4l1.4 .2z"/>
<path d="M86.4 201.5l1 .1zM86.4 201.5l1 .1z"/>
<path d="M86.4 201.6l1.4 .2zM86.4 201.6l1.4 .2h-1.4z"/>
<path d="M86.4 201.8l1.9 .2-.5-.2zM86.4 201.8l1.9 .2h-1.9z"/>
<path d="M86.4 202l2.2 .4-.3-.4zM86.4 202l2.2 .4h-2.2z"/>
<path d="M86.4 202.4l2.6 .3-.4-.3zM86.4 202.4l2.6 .3h-2.6z"/>
<path d="M86.4 202.7l2.8 .5-.2-.5zM86.4 202.7l2.8 .5h-2.8z"/>
<path d="M86.4 203.2l3 .4-.2-.4zM86.4 203.2l3 .4h-3z"/>
<path d="M86.4 203.6l3.1 .5-.1-.5zM86.4 203.6l3.1 .5h-3.1z"/>
<path d="M86.4 204.1l3.2 .5-.1-.5zM86.4 204.1l3.2 .5h-3.2z"/>
<path d="M226.2 207.6l1 .1zM226.7 207.7l.5 .1z"/>
<path d="M224 204.6l3.2 .5v-.5zM224 204.6l3.2 .5h-3.1z"/>
<path d="M224.1 205.1l3.1 .5v-.5zM224.1 205.1l3.1 .5h-3z"/>
<path d="M224.2 205.6l3 .4v-.4zM224.2 205.6l3 .4h-2.8z"/>
<path d="M224.4 206l2.8 .5v-.5zM224.4 206l2.8 .5h-2.6z"/>
<path d="M224.6 206.5l2.6 .3v-.3zM224.6 206.5l2.6 .3h-2.2z"/>
<path d="M225 206.8l2.2 .4v-.4zM225 206.8l2.2 .4h-1.9z"/>
<path d="M225.3 207.2l1.9 .2v-.2zM225.3 207.2l1.9 .2h-1.4z"/>
<path d="M225.8 207.4l1.4 .2v-.2zM225.8 207.4l1.4 .2z"/>
<path d="M227.2 201.5l1 .1zM227.2 201.5l1 .1z"/>
<path d="M227.2 201.6l1.4 .2zM227.2 201.6l1.4 .2h-1.4z"/>
<path d="M227.2 201.8l1.9 .2-.5-.2zM227.2 201.8l1.9 .2h-1.9z"/>
<path d="M227.2 202l2.2 .4-.3-.4zM227.2 202l2.2 .4h-2.2z"/>
<path d="M227.2 202.4l2.6 .3-.4-.3zM227.2 202.4l2.6 .3h-2.6z"/>
<path d="M227.2 202.7l2.8 .5-.2-.5zM227.2 202.7l2.8 .5h-2.8z"/>
<path d="M227.2 203.2l3 .4-.2-.4zM227.2 203.2l3 .4h-3z"/>
<path d="M227.2 203.6l3.1 .5-.1-.5zM227.2 203.6l3.1 .5h-3.1z"/>
<path d="M227.2 204.1l3.2 .5-.1-.5zM227.2 204.1l3.2 .5h-3.2z"/>
</g>
<g fill="none" stroke="#000" stroke-width=".33">
<path d="M68.9 75.1h28.6M73.6 70.4v9.5M195.8 75.1h28.5M200.5 70.4v9.5M86.4 199.8v9.6M227.2 199.8v9.6M81.6 204.6h28.6M222.4 204.6h28.6"/>
<circle cx="73.6" cy="75.1" r="3.2"/>
<circle cx="200.5" cy="75.1" r="3.2"/>
<circle cx="86.4" cy="204.6" r="3.2"/>
<circle cx="227.2" cy="204.6" r="3.2"/>
</g>
<!-- layer: A-CARTOUCHE -->
<path d="M7.1 287.8l444.7 7.3v-7.3zM7.1 287.8l444.7 7.3h-444.7z" fill="#817e7e" stroke="#817e7e" stroke-width=".33"/>
<!-- layer: 0 -->
<g fill="#fff" stroke="#fff" stroke-width=".33">
<path d="M435.5 288.9l.2 4.8v-4.8zM435.5 288.9l.2 4.8h-.2z"/>
<path d="M416.3 291.3v2.4l19.3-2.4zM416.3 293.7l19.3-2.4v2.4z"/>
<path d="M396.8 288.9v4.8h.2zM396.8 288.9h.2v4.8z"/>
<path d="M396.9 291.3v2.4l2.4-2.4zM396.9 293.7l2.4-2.4v2.4z"/>
<path d="M401.7 291.3v2.4l4.9-2.4zM401.7 293.7l4.9-2.4v2.4z"/>
<path d="M406.6 288.9v2.4l9.7-2.4zM406.6 291.3l9.7-2.4v2.4z"/>
<path d="M399.3 288.9v2.4l2.4-2.4zM399.3 291.3l2.4-2.4v2.4z"/>
</g>
<path d="M396.9 291.3h2.4v2.4h-2.4zM399.3 288.9h2.4v2.4h-2.4zM401.7 291.3h4.9v2.4h-4.9zM406.6 288.9h9.7v2.4h-9.7zM416.3 291.3h19.3v2.4h-19.3z" fill="none" stroke="#fff" stroke-width=".33"/>
<path d="M293.8 80.7h91.8" fill="none" stroke="#000" stroke-width=".33"/>
<g font-size="7.1">
<text x="209.3" y="43.1">DETAIL 1</text>
<text x="113.3" y="135.1">FRONT ELEVATION</text>
<text x="263.6" y="135.1">RIGHT SIDE ELEVATION</text>
<text x="113.5" y="265.2">BACK SIDE ELEVATION</text>
<text x="262.2" y="265.2">LEFT SIDE ELEVATION</text>
</g>
<g font-size="6.5">
<text x="7" y="286">TREE FORT PLANS</text>
<text x="395.4" y="286.4">0</text>
<text x="405.1" y="286.4">2' 4'</text>
<text x="434.2" y="286.4">8'</text>
</g>
<g font-size="5.1" fill="#fff">
<text x="8" y="293.1">ELEVATIONS</text>
<text x="439.1" y="293.3">A02</text>
</g>
<g font-size="4.8">
<text x="184.2" y="13.2">4&quot;</text>
<text x="217.8" y="14.8">8'-0&quot;</text>
<text x="184.2" y="30.8">6&quot;</text>
<text x="217.8" y="31.8">6'-6&quot;</text>
<text x="197.5" y="36.8">9&quot;</text>
<text x="243.6" y="36.8">9&quot;</text>
<text x="112.4" y="67.1">3'-0&quot;</text>
<text x="237.4" y="67.1">3'-0&quot;</text>
<text x="110.4" y="78.4">7&quot;</text>
<text x="111.6" y="82.8">9&quot;</text>
<text x="235.4" y="78.4">7&quot;</text>
<text x="125.2" y="196.6">3'-0&quot;</text>
<text x="265.2" y="196.6">3'-0&quot;</text>
<text x="123.2" y="207.9">7&quot;</text>
<text x="263.2" y="207.9">7&quot;</text>
</g>
<g font-size="4">
<text x="78.4" y="73.8">FIRST FLOOR LEVEL</text>
<text x="205.3" y="73.8">FIRST FLOOR LEVEL</text>
<text x="79.4" y="79.2">0'-0&quot;</text>
<text x="206.4" y="79.2">0'-0&quot;</text>
<text x="324.2" y="78.4">LAG BOLTS 10X.5&quot; WITH WASHER</text>
<text x="75.4" y="103.8">LAG BOLTS 10X.5&quot; WITH WASHER</text>
<text x="179" y="142.9">SCALE:</text>
<text x="196.3" y="142.9">&quot; = 1'-0&quot;</text>
<text x="329.4" y="142.9">SCALE:</text>
<text x="346.6" y="142.9">&quot; = 1'-0&quot;</text>
<text x="91.2" y="203.3">FIRST FLOOR LEVEL</text>
<text x="232" y="203.3">FIRST FLOOR LEVEL</text>
<text x="92.2" y="208.7">0'-0&quot;</text>
<text x="233" y="208.7">0'-0&quot;</text>
<text x="179" y="273">SCALE:</text>
<text x="196.3" y="273">&quot; = 1'-0&quot;</text>
<text x="328" y="273">SCALE:</text>
<text x="345.3" y="273">&quot; = 1'-0&quot;</text>
</g>
<text font-size="3.8" x="426.8" y="298.6">SEPTEMBER 2 0 21</text>
<g font-size="2.8">
<text x="193.2" y="141.2">1</text>
<text x="193.2" y="143.8">4</text>
<text x="343.5" y="141.2">1</text>
<text x="343.5" y="143.8">4</text>
<text x="193.2" y="271.4">1</text>
<text x="193.2" y="273.9">4</text>
<text x="342.1" y="271.4">1</text>
<text x="342.2" y="273.9">4</text>
</g>
</svg>
